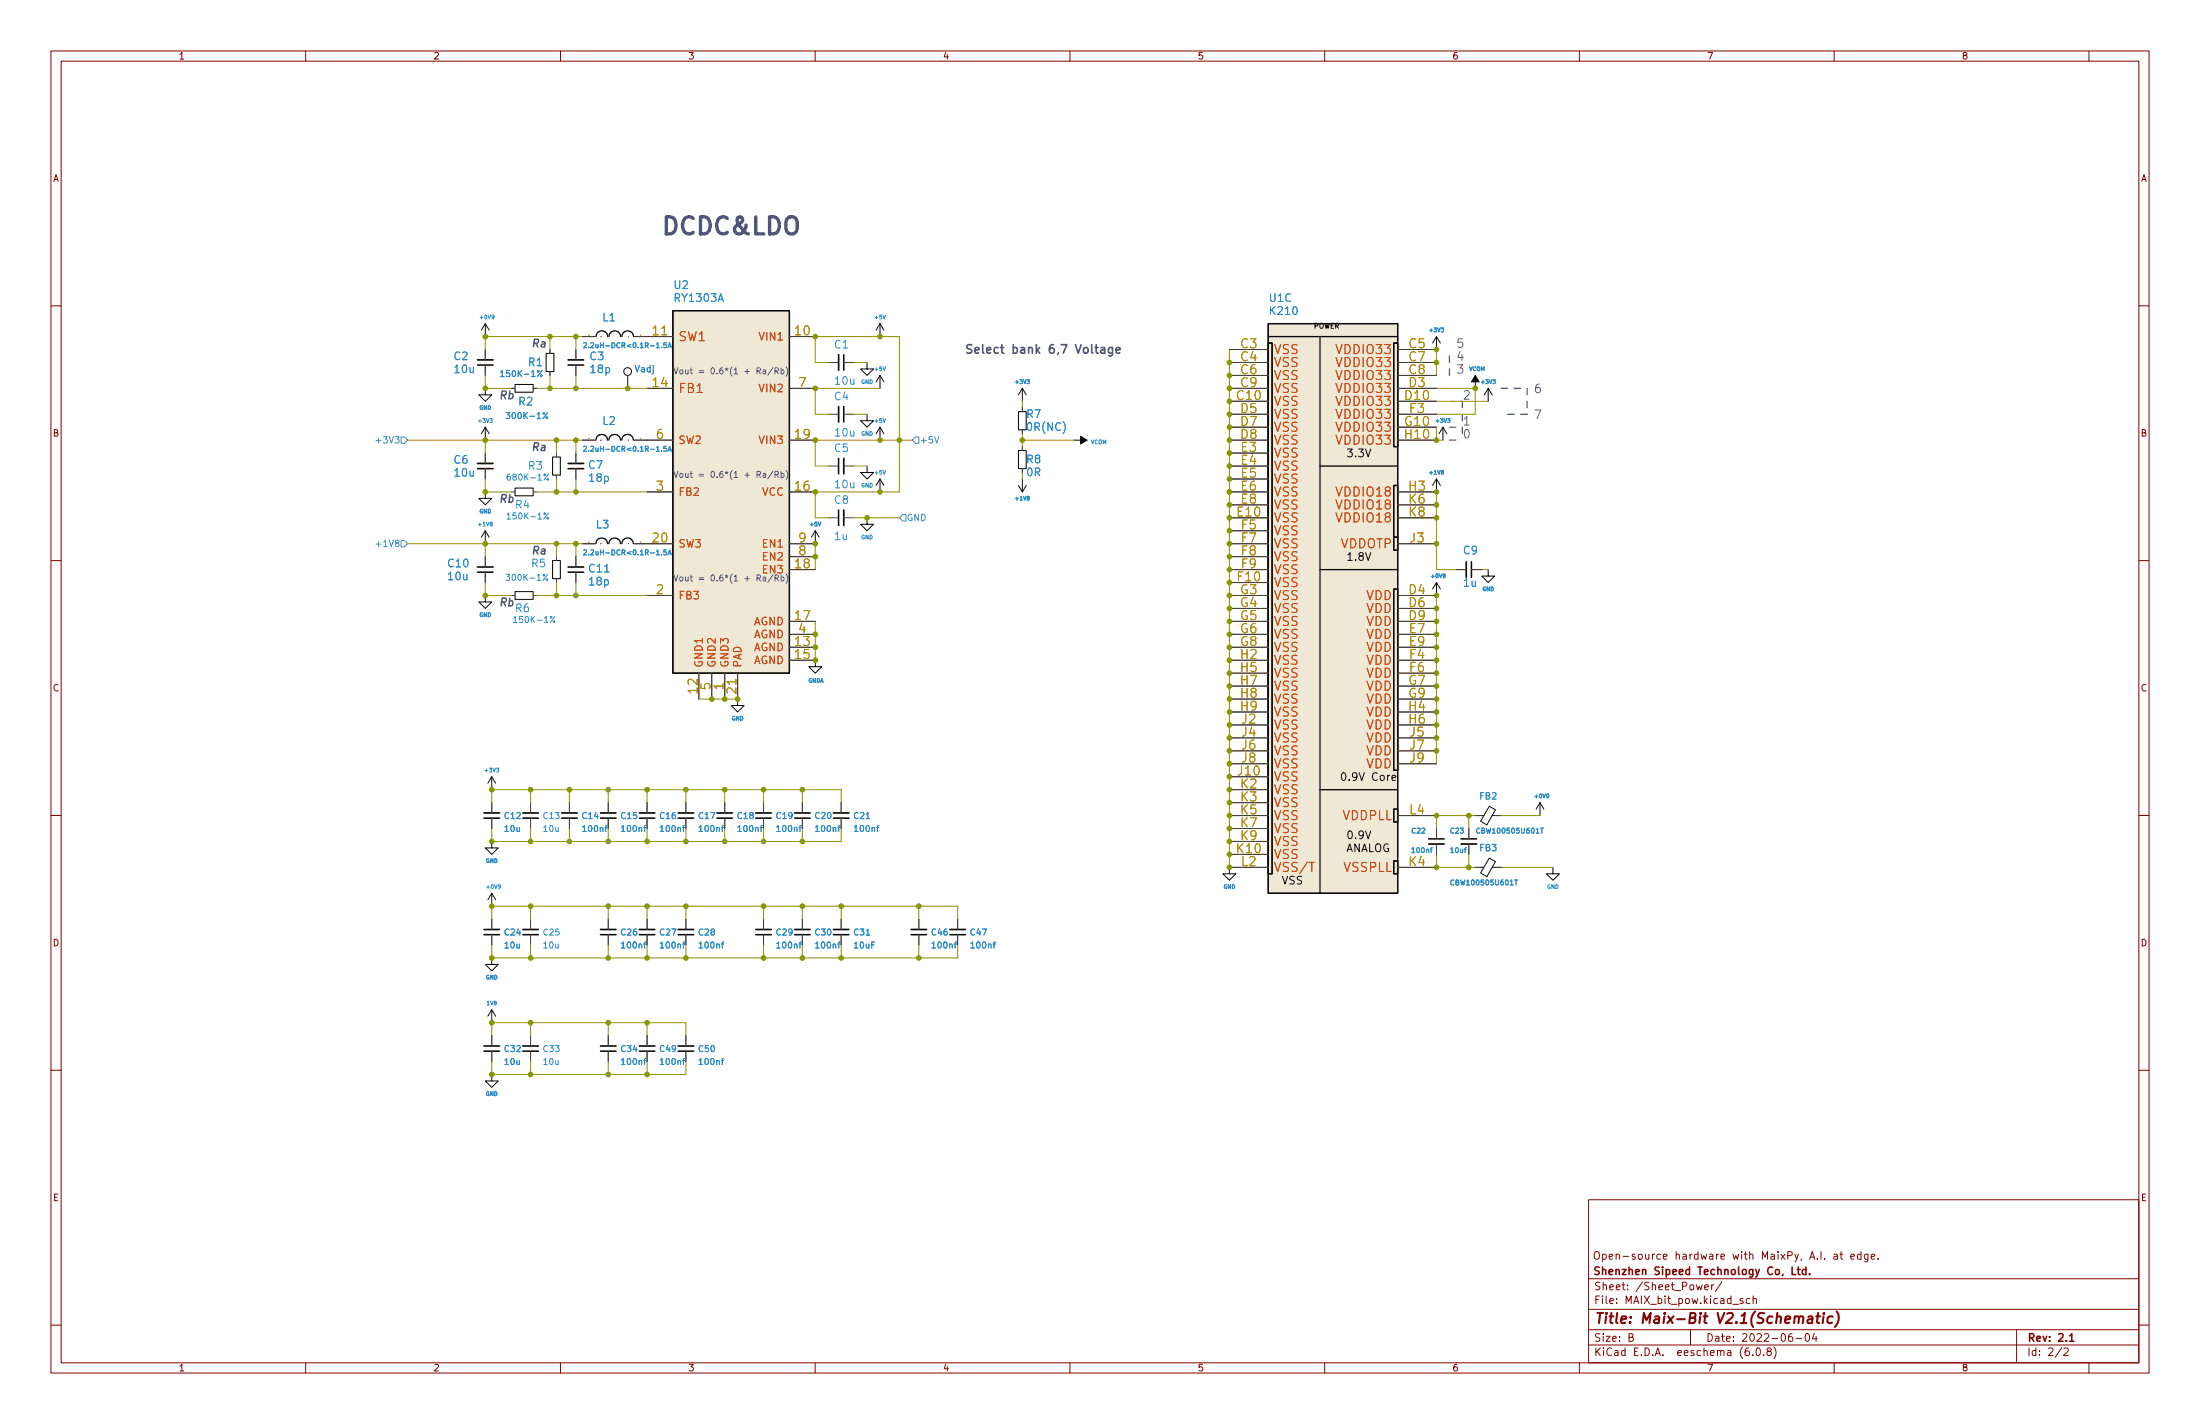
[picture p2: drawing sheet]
<svg xmlns="http://www.w3.org/2000/svg" width="432mm" height="279mm" viewBox="0 0 432 279" stroke-linecap="round" stroke-linejoin="round" font-family="sans-serif">
<g fill="none" stroke="#840000" stroke-width=".2">
<path d="M10 10h411.8v259.4h-411.8zM12 12h407.8v255.4h-407.8zM60 10v2M110 10v2M160 10v2M210 10v2M260 10v2M310 10v2M360 10v2M410 10v2M10 60h2M419.8 60h2"/>
<path d="M10 110h2M419.8 110h2M10 160h2M419.8 160h2M10 210h2M419.8 210h2M311.8 235.4h108v32h-108zM10 260h2M311.8 256.9h108M311.8 250.9h108M332.9 252.1l.3 1 .3-.7 .3 .7 .3-1M334.6 252.6l.7-.2-.1-.3h-.4l-.2 .2 .1 .7h.5"/>
<path d="M335.9 252.1v1M336.4 252.1h-.3l-.2 .3M337.9 251.5l-1.2 1.9M342.1 254.8h-.4l-.2 .2 .1 .2 .5 .1v.4h-.6M343.4 254.8h-.4l-.3 .3 .2 .6h.5M344.1 254.9l.2-.1h.4v1M344.1 254.3v1.5M360 246.1h.6v1M360.6 246.4l-.5 .1-.2 .2 .2 .4 .5-.1M361.1 246.1h.6M361.3 245.6v1.3l.4 .2M363.3 246.6l.7-.2-.1-.3h-.4l-.2 .2v.7h.6"/>
<path d="M365.3 246.1h-.5l-.2 .3 .1 .6h.6M365.3 245.6v1.5M366.6 246.1v1.2l-.3 .3-.3-.1M366.6 246.1h-.4l-.3 .3 .2 .6h.5M367.3 246.6l.7-.2-.1-.3h-.4l-.2 .2v.7h.6M368.6 246.9v.2M419.8 260h2M60 267.4v2M110 267.4v2M160 267.4v2M210 267.4v2M260 267.4v2"/>
<path d="M310 267.4v2M311.8 263.9h108M311.8 260.9h108M319.7 262.4l.7-.1 .1-.2-.1-.4h-.7v1.5h.6l.3-.3a.39 .39 0 0 0-.4-.5M331.8 260.9v3M343.2 264.5a.59 .59 0 0 0-.7 .6v.6l.2 .2 .4 .1 .2-.2 .1-.5-.2-.2-.4-.1-.3 .3M344 265.8v.2M344.9 264.5h.1a.8 .8 0 0 1 .5 .7 .8 .8 0 0 1-.5 .8 1 1 0 0 1-.1-1.5zM346.2 265.8v.2M347.1 265.1l-.3-.3 .1-.2 .2-.1h.4l.2 .3-.1 .2-.7 .2-.1 .2 .1 .4 .2 .2h.3l.3-.3-.1-.4-.2-.2M348.2 264.3a1.73 1.73 0 0 1 0 2.2M351.7 261.7h-.4a1.01 1.01 0 0 0 0 1.5l.5-.2 .1-.5-.3-.3h-.3l-.3 .3"/>
<path d="M352.5 262.6h1.2M354.5 261.7h.2a.8 .8 0 0 1 .5 .7 .8 .8 0 0 1-.5 .8 1 1 0 0 1-.2-1.5zM356.1 261.6l-.4 1.1h1M356.4 262.2v1M360 267.4v2M395.8 260.9v6.5M404.7 264.4l-1.3 1.9M405.1 264.6l.6-.1 .2 .1v.3l-.9 1.1h.9M410 267.4v2"/>
</g>
<path d="M351.7 248.6v1.5h.8M352.7 249.1h.6M353 248.6v1.3l.3 .2M354.5 249.1h-.5l-.3 .3 .2 .6h.6M354.5 248.6v1.5M355.2 249.9v.2M406.2 262.1l.4-.4v1.5M406.2 263.2h.9" fill="none" stroke="#840000" stroke-width=".3"/>
<path d="M354.9 258.4h.8l-.1 1.2M355.7 258.7l-.6 .1a.4 .4 0 0 0-.4 .4 .4 .4 0 0 0 .3 .4l.7-.1M356.5 258.3h.7M356.8 257.6l-.2 1.7 .1 .2 .4 .1M357.9 258.3l-.2 1.3M358 257.6v.2M359.7 258.4a.66 .66 0 0 0-1 .3l-.1 .5 .2 .3h.8M360.5 257.3a2.31 2.31 0 0 1-.4 3.1" fill="none" stroke="#840000" stroke-width=".4"/>
<g fill="none" stroke="#0a0a0a" stroke-width=".2">
<path d="M95.2 76.2v1.3h1.3l-1.3 1.2-1.2-1.2h1.2M95.2 63.5v2.5M95.2 63.5l-.7 1.3M95.2 63.5l.8 1.3M101.1 75.4h3.5v1.6h-3.5zM107.2 69.3h1.5v3.6h-1.5zM170.2 71.1v1.3h1.2l-1.2 1.3-1.3-1.3h1.3M172.7 63.5v2.5M172.7 73.7v2.5M172.7 73.7l-.7 1.2M172.7 73.7l.8 1.2M172.7 63.5l-.7 1.3"/>
<path d="M172.7 63.5l.8 1.3M200.7 76.2v2.5M200.7 76.2l-.8 1.3M200.7 76.2l.7 1.3M281.9 66l-.7 1.3M281.9 66v2.6M281.9 66l.8 1.3M289.6 73.7v2.5M292.1 76.2l-.8 1.3M292.1 76.2v2.5M292.1 76.2l.8 1.3M95.2 96.5v1.3h1.3l-1.3 1.3-1.2-1.3h1.2"/>
<path d="M95.2 83.8v2.6M95.2 83.8l-.7 1.3M95.2 83.8l.8 1.3M101.1 95.8h3.5v1.5h-3.5zM108.5 89.7h1.5v3.5h-1.5zM170.2 91.4v1.3h1.2l-1.2 1.3-1.3-1.3h1.3M170.2 81.3v1.3h1.2l-1.2 1.2-1.3-1.2h1.3M172.7 94l-.7 1.3M172.7 83.8v2.6M172.7 94v2.5M172.7 94l.8 1.3M172.7 83.8l-.7 1.3"/>
<path d="M172.7 83.8l.8 1.3M199.9 88.4h1.5v3.5h-1.5zM199.9 80.8h1.5v3.5h-1.5zM199.9 95.3l.8 1.2M200.7 94v2.5M201.4 95.3l-.7 1.2M210.8 86.4h2.6M281.9 94v2.5M281.9 94l-.7 1.3M281.9 94l.8 1.3M283.2 83.8l-.8 1.3M283.2 83.8v2.6"/>
<path d="M283.2 83.8l.8 1.3M95.2 116.8v1.3h1.3l-1.3 1.3-1.2-1.3h1.2M95.2 104.1l-.7 1.3M95.2 104.1v2.6M95.2 104.1l.8 1.3M101.1 116.1h3.5v1.5h-3.5zM108.5 110h1.5v3.5h-1.5zM160 104.1l-.7 1.3M160 104.1v2.6M160 104.1l.8 1.3M170.2 101.6v1.3h1.2l-1.2 1.2-1.3-1.2h1.3M281.9 114.3v2.5"/>
<path d="M281.9 114.3l-.7 1.3M281.9 114.3l.8 1.3M292.1 111.8v1.2h1.3l-1.3 1.3-1.3-1.3h1.3M144.8 137.2v1.2h1.2l-1.2 1.3-1.3-1.3h1.3M160 129.5v1.3h1.3l-1.3 1.3-1.3-1.3h1.3M96.5 152.4v2.5M96.5 152.4l-.7 1.3M96.5 152.4l.8 1.3M273.2 152.6l.7-.1v-.3l-.5-.1-.2 .2 .1 .8h.6M292.3 158.2l1.2 .7-1.7 2.9-1.2-.7zM302.3 157.5l-.8 1.3M302.3 157.5v2.5"/>
<path d="M302.3 157.5l.7 1.3M96.5 165.1v1.3h1.3l-1.3 1.2-1.3-1.2h1.3M96.5 175.3v2.5M96.5 175.3l-.7 1.2M96.5 175.3l.8 1.2M241.3 170.2v1.3h1.3l-1.3 1.2-1.3-1.2h1.3M290.8 160h.4M290.8 170.2h.4M292.3 168.4l1.2 .7-1.7 2.9-1.2-.7zM292.9 160h.5M292.9 170.2h.5M304.8 170.2v1.3h1.3l-1.3 1.2-1.3-1.2h1.3"/>
<path d="M96.5 188v1.2h1.3l-1.3 1.3-1.3-1.3h1.3M96.5 198.1l-.7 1.3M96.5 198.1v2.6M96.5 198.1l.8 1.3M96.5 210.8v1.3h1.3l-1.3 1.3-1.3-1.3h1.3"/>
<circle cx="123.2" cy="72.9" r=".76"/>
</g>
<g fill="none" stroke="#0a0a0a" stroke-width=".25">
<path d="M117 66a1.13 1.13 0 0 1 1.1-1.1 1.13 1.13 0 0 1 1.2 1.1M121.2 65.1a1.13 1.13 0 0 0-1.7 .9M121.2 65.1l.4 .4 .2 .5M122.1 66a1.14 1.14 0 0 1 1.1-1.1 1.14 1.14 0 0 1 1.1 1.1M132.1 61h22.8v71.1h-22.8zM248.9 63.5h25.4v111.8h-25.4zM248.9 67.3h.8v104.2h-.8zM248.9 66h25.4M259.1 66v109.3M273.6 67.3h.7v20.3h-.7zM117.5 85.4l-.4 .4-.1 .6M117.6 85.4l.5-.2 .6 .2"/>
<path d="M118.7 85.4l.4 .4 .1 .6M121.2 85.4a1.14 1.14 0 0 0-1.7 1M121.2 85.4l.4 .4 .2 .6M122 86.4a1.13 1.13 0 0 1 1.2-1.2 1.13 1.13 0 0 1 1.1 1.2M259.1 91.4h15.2M273.6 95.3h.7v10.1h-.7zM117.5 105.7l-.4 .4-.1 .6M117.6 105.7l.5-.1 .6 .1M118.7 105.7l.4 .4 .1 .6M121.2 105.7a1.14 1.14 0 0 0-1.7 1M121.2 105.7l.4 .4 .2 .6M122 106.7a1.13 1.13 0 0 1 1.2-1.1 1.13 1.13 0 0 1 1.1 1.1"/>
<path d="M259.1 111.8h15.2M273.6 115.6h.7v35.5h-.7zM273.6 105.4h.7v2.6h-.7zM259.1 154.9h15.2M273.6 158.8h.7v2.5h-.7zM273.6 168.9h.7v2.6h-.7z"/>
</g>
<g fill="none" stroke="#493f36" stroke-width=".2">
<path d="M95.2 68.6v2M95.2 71.6v2.1M104.6 76.2h.8M107.9 68.6v.7M107.9 72.9v.8M113 68.6v2M113 71.6v2.1M114.3 66h2.5M123.2 73.7v2.5M124.5 66h7.6M127 76.2h5.1M154.9 66h5.1"/>
<path d="M154.9 76.2h5.1M162.6 71.1h2M165.6 71.1h2M241.3 76.2h7.6M241.3 78.7h7.6M241.3 68.6h7.6M241.3 71.1h7.6M241.3 73.7h7.6M274.3 76.2h7.6M274.3 78.7h7.6M274.3 68.6h7.6M274.3 71.1h7.6"/>
<path d="M274.3 73.7h7.6M95.2 88.9v2M95.2 91.9v2.1M104.6 96.5h.8M109.2 88.9v.8M109.2 93.2v.8M113 88.9v2M113 91.9v2.1M114.3 86.4h2.5M124.5 86.4h7.6M127 96.5h5.1M154.9 96.5h5.1"/>
<path d="M154.9 86.4h5.1M162.6 81.3h2M162.6 91.4h2M165.6 81.3h2M165.6 91.4h2M200.7 80v.8M200.7 84.3v.8M200.7 87.6v.8M200.7 91.9v.8M241.3 96.5h7.6M241.3 86.4h7.6M241.3 81.3h7.6"/>
<path d="M241.3 83.8h7.6M241.3 88.9h7.6M241.3 91.4h7.6M241.3 94h7.6M241.3 99.1h7.6M274.3 96.5h7.6M274.3 86.4h7.6M274.3 81.3h7.6M274.3 83.8h7.6M274.3 99.1h7.6M95.2 109.2v2.1M95.2 112.3v2"/>
<path d="M104.6 116.8h.8M109.2 109.2v.8M109.2 113.5v.8M113 109.2v2.1M113 112.3v2M114.3 106.7h2.5M124.5 106.7h7.6M127 116.8h5.1M154.9 111.8h5.1M154.9 106.7h5.1M154.9 109.2h5.1M162.6 101.6h2"/>
<path d="M165.6 101.6h2M241.3 111.8h7.6M241.3 116.8h7.6M241.3 106.7h7.6M241.3 109.2h7.6M241.3 119.4h7.6M241.3 101.6h7.6M241.3 114.3h7.6M241.3 104.1h7.6M274.3 116.8h7.6M274.3 106.7h7.6M274.3 119.4h7.6"/>
<path d="M274.3 101.6h7.6M285.7 111.8h2.1M288.8 111.8h2M137.2 132.1v5.1M139.7 132.1v5.1M142.2 132.1v5.1M144.8 132.1v5.1M154.9 127h5.1M154.9 129.5h5.1M154.9 121.9h5.1M154.9 124.5h5.1M241.3 127h7.6"/>
<path d="M241.3 129.5h7.6M241.3 121.9h7.6M241.3 124.5h7.6M241.3 132.1h7.6M241.3 134.6h7.6M241.3 137.2h7.6M241.3 139.7h7.6M274.3 127h7.6M274.3 129.5h7.6M274.3 121.9h7.6M274.3 124.5h7.6M274.3 132.1h7.6"/>
<path d="M274.3 134.6h7.6M274.3 137.2h7.6M274.3 139.7h7.6M96.5 157.5v2M104.1 157.5v2M111.8 157.5v2M119.4 157.5v2M127 157.5v2M134.6 157.5v2M142.2 157.5v2M149.9 157.5v2M157.5 157.5v2"/>
<path d="M165.1 157.5v2M241.3 142.2h7.6M241.3 152.4h7.6M241.3 144.8h7.6M241.3 147.3h7.6M241.3 149.9h7.6M241.3 154.9h7.6M241.3 157.5h7.6M274.3 142.2h7.6M274.3 144.8h7.6M274.3 147.3h7.6M274.3 149.9h7.6"/>
<path d="M96.5 160.5v2.1M104.1 160.5v2.1M111.8 160.5v2.1M119.4 160.5v2.1M127 160.5v2.1M134.6 160.5v2.1M142.2 160.5v2.1M149.9 160.5v2.1M157.5 160.5v2.1M165.1 160.5v2.1M241.3 167.6h7.6M241.3 170.2h7.6"/>
<path d="M241.3 160h7.6M241.3 162.6h7.6M241.3 165.1h7.6M274.3 170.2h7.6M274.3 160h7.6M281.9 162.6v2M281.9 165.6v2M288.3 162.6v2M288.3 165.6v2M289.6 170.2h1.2M289.6 160h1.2M293.4 170.2h1.2"/>
<path d="M293.4 160h1.2M96.5 180.3v2.1M96.5 183.4v2M104.1 180.3v2.1M104.1 183.4v2M119.4 180.3v2.1M119.4 183.4v2M127 180.3v2.1M127 183.4v2M134.6 180.3v2.1M134.6 183.4v2M149.9 180.3v2.1"/>
<path d="M149.9 183.4v2M157.5 180.3v2.1M157.5 183.4v2M165.1 180.3v2.1M165.1 183.4v2M180.3 180.3v2.1M180.3 183.4v2M188 180.3v2.1M188 183.4v2M96.5 203.2v2M96.5 206.2v2.1M104.1 203.2v2"/>
<path d="M104.1 206.2v2.1M119.4 203.2v2M119.4 206.2v2.1M127 203.2v2M127 206.2v2.1M134.6 203.2v2M134.6 206.2v2.1"/>
</g>
<path d="M117.9 66h.1M123.3 66.1h.1M123.4 66.1h.1M117.9 86.4h.1M123.3 86.3h.1M117.9 106.7h.1M123.3 106.7h.1M257 169.2h1" fill="none" stroke="#cb4b16" stroke-width=".2"/>
<path d="M115.6 65.8h.1M125.7 65.8h.1M115.6 86.1h.1M125.7 86.1h.1M115.6 106.4h.1M125.7 106.4h.1" fill="none" stroke="#b58900" stroke-width=".2"/>
<g fill="none" stroke="#268bd2" stroke-width=".2">
<path d="M98.2 73l.4-.3v1.2M98.2 73.9h.7M106.4 72.7l-.9 1.2M114.6 67.3l.3-.1 .2 .3-.6 .7h.6M115.5 68.1v.1M130.8 67.2h-.5v.5h.4l.1 .4h-.5M131.1 68.2l.3-1 .4 1M131.2 67.9h.5M99.3 80.9h.7l-.4 .5 .4 .1v.5l-.2 .1-.5-.1M100.1 93l-.4 .1-.1 .2-.1 .7 .2 .2 .4-.1v-.6h-.4l-.2 .2M107.5 80.9l-.9 1.2M107.6 93l-.9 1.2"/>
<path d="M114.6 87.7l.3-.1 .2 .2-.6 .8h.6M115.5 88.5v.1M130.8 87.6h-.5v.4h.4l.1 .5h-.5M131.1 88.6l.3-1 .4 1M131.2 88.3h.5M99.3 112.7h.7l-.4 .4 .4 .2v.5l-.2 .1-.5-.1M99.5 101l.4-.4v1.2M99.5 101.8h.7M107.5 112.7l-.9 1.2M107.6 100.6l-.9 1.2M114.6 108l.3-.1 .2 .3-.6 .7h.6M115.5 108.8v.1"/>
<path d="M130.8 107.9h-.5v.5l.4-.1 .1 .5h-.5M131.1 108.9l.3-1 .4 1M131.2 108.6h.5M100.8 121.3l.3-.3v1.2M100.8 122.2h.7M108.9 121l-.9 1.2M285.3 172.7a.44 .44 0 0 0-.6 .4 .44 .44 0 0 0 .6 .4M290.4 162.6a.44 .44 0 0 0-.6 .4 .44 .44 0 0 0 .6 .4M297.3 172.6h.5M302.4 162.5h.5"/>
<circle cx="106.2" cy="73.7" r=".16"/>
<circle cx="107.3" cy="82" r=".16"/>
<circle cx="107.5" cy="94" r=".16"/>
<circle cx="107.3" cy="113.7" r=".16"/>
<circle cx="107.5" cy="101.7" r=".16"/>
<circle cx="108.7" cy="122" r=".16"/>
</g>
<g fill="none" stroke="#0a0a0a" stroke-width=".33">
<path d="M93.7 70.6h3.1M111.5 70.6h3.1M164.6 69.6v3M164.6 79.8v3M93.7 90.9h3.1M111.5 90.9h3.1M165.6 89.9v3.1M93.7 111.3h3.1M111.5 111.3h3.1M165.6 100.1v3M287.8 110.2v3.1M95 159.5h3"/>
<path d="M102.6 159.5h3.1M110.2 159.5h3.1M117.9 159.5h3M125.5 159.5h3M133.1 159.5h3M140.7 159.5h3.1M148.3 159.5h3.1M156 159.5h3M163.6 159.5h3M280.4 165.6h3.1M286.8 165.6h3M95 182.4h3"/>
<path d="M102.6 182.4h3.1M117.9 182.4h3M125.5 182.4h3M133.1 182.4h3M148.3 182.4h3.1M156 182.4h3M163.6 182.4h3M178.8 182.4h3.1M186.4 182.4h3.1M95 205.2h3M102.6 205.2h3.1M117.9 205.2h3"/>
<path d="M125.5 205.2h3M133.1 205.2h3"/>
</g>
<g fill="none" stroke="#0a0a0a" stroke-width=".3">
<path d="M93.7 71.6h3.1M111.5 71.6h3.1M165.6 69.6v3M165.6 79.8v3M93.7 91.9h3.1M111.5 91.9h3.1M164.6 89.9v3.1M93.7 112.3h3.1M111.5 112.3h3.1M164.6 100.1v3M288.8 110.2v3.1M95 160.5h3"/>
<path d="M102.6 160.5h3.1M110.2 160.5h3.1M117.9 160.5h3M125.5 160.5h3M133.1 160.5h3M140.7 160.5h3.1M148.3 160.5h3.1M156 160.5h3M163.6 160.5h3M280.4 164.6h3.1M286.8 164.6h3M95 183.4h3"/>
<path d="M102.6 183.4h3.1M117.9 183.4h3M125.5 183.4h3M133.1 183.4h3M148.3 183.4h3.1M156 183.4h3M163.6 183.4h3M178.8 183.4h3.1M186.4 183.4h3.1M95 206.2h3M102.6 206.2h3.1M117.9 206.2h3"/>
<path d="M125.5 206.2h3M133.1 206.2h3"/>
</g>
<g fill="#0a0a0a" stroke="#0a0a0a" stroke-width=".2">
<path d="M212.1 85.6l1.3 .8-1.3 .7z"/>
<path d="M289.6 73.7l.7 1.2h-1.5z"/>
</g>
<g fill="#eee8d5" stroke="#eee8d5" stroke-width=".2">
<path d="M132.1 61h22.8v71.1h-22.8z"/>
<path d="M248.9 63.5h25.4v111.8h-25.4z"/>
<path d="M248.9 67.3h.8v104.2h-.8z"/>
<path d="M273.6 168.9h.7v2.6h-.7z"/>
<path d="M273.6 158.8h.7v2.5h-.7z"/>
<path d="M273.6 115.6h.7v35.5h-.7z"/>
<path d="M273.6 105.4h.7v2.6h-.7z"/>
<path d="M273.6 95.3h.7v10.1h-.7z"/>
<path d="M273.6 67.3h.7v20.3h-.7z"/>
</g>
<path d="M73.8 86.5h1M78.7 85.7h.7l.6 .7-.6 .6h-.7zM179.7 85.7h.6v1.3h-.6l-.6-.6zM183.4 85.7l.4 1.2 .5-1.2M73.8 106.8h1M78.7 106h.7l.6 .7-.6 .6h-.7zM177.2 101h.6v1.2h-.6l-.7-.6z" fill="none" stroke="#2aa198" stroke-width=".2"/>
<g fill="none" stroke="#515593" stroke-width=".2">
<path d="M149.8 72.6h.4l.1 .8M150.3 72.8l-.6 .3 .2 .3 .4-.1M151.7 72.1l-1 1.5M152.1 72.8l.6-.1v-.4l-.6-.1v1.2M152.4 72.8l.4 .6M153.3 72.6h.3l.3 .2-.1 .5h-.5M153.3 72.2v1.2M154.3 72a1.37 1.37 0 0 1 0 1.8M149.8 92.9h.4l.1 .8M150.3 93.2l-.6 .2 .2 .3 .4-.1M151.7 92.4l-1 1.6M152.1 93.1h.6v-.5l-.6-.1v1.2"/>
<path d="M152.4 93.1l.4 .6M153.3 92.9h.3l.3 .2-.1 .5h-.5M153.3 92.5v1.2M154.3 92.3a1.37 1.37 0 0 1 0 1.8M149.8 113.3h.4l.1 .7M150.3 113.5l-.6 .2 .2 .3 .4-.1M151.7 112.7l-1 1.6M152.1 113.4h.6v-.5l-.6-.1v1.2M152.4 113.4l.4 .6M153.3 113.3l.3-.1 .3 .2-.1 .5h-.5M153.3 112.8v1.2M154.3 112.6a1.37 1.37 0 0 1 0 1.9"/>
</g>
<path d="M216.1 68.3h.6l.1 1M216.8 68.6l-.5 .1a.33 .33 0 0 0-.3 .3 .33 .33 0 0 0 .3 .3l.5-.1M218.3 68.2v1.3l-.3 .4-.4-.1M218.3 68.3l-.4-.1-.4 .3v.5l.2 .2h.6M219.1 68.7l.8-.1-.1-.3-.5-.1-.2 .2v.8h.7" fill="none" stroke="#515593" stroke-width=".34"/>
<path d="M287 78.7h-2.5" fill="none" stroke="#515593" stroke-width=".2" stroke-dasharray=".8 .8"/>
<path d="M284.5 73.7v-5.1M287 78.7v7.7M294.6 76.2h5.1M299.7 76.2v5.1M284.5 83.8h2.5M284.5 86.4h2.5M299.7 81.3h-5.1" fill="none" stroke="#515593" stroke-width=".25" stroke-dasharray="1.3 1.3"/>
<g fill="none" stroke="#990" stroke-width=".2">
<path d="M95.2 73.7v2.5h5.1M105.4 76.2h21.6M107.9 66v2.6M107.9 73.7v2.5M113 66v2.6M113 73.7v2.5M114.3 66h-19.1v2.6M162.6 71.1h-2.6v-5.1h16.5v30.5h-16.5v5.1h2.6M167.6 71.1h2.6M172.7 76.2h-12.7v5.1h2.6M200.7 78.7v1.3M241.3 68.6v101.6"/>
<path d="M281.9 68.6v5.1M281.9 76.2h7.7v5.1h-7.7M281.9 78.7h10.2M80 86.4h34.3M95.2 86.4v2.5M95.2 94v2.5h5.1M105.4 96.5h21.6M109.2 86.4v2.5M109.2 94v2.5M113 86.4v2.5M113 94v2.5M167.6 91.4h2.6"/>
<path d="M167.6 81.3h2.6M179.1 86.4h-19.1v5h2.6M200.7 85.1v2.5M200.7 92.7v1.3M200.7 86.4h10.1M281.9 83.8v2.6h1.3M281.9 96.5v15.3h3.8M80 106.7h34.3M95.2 106.7v2.5M95.2 114.3v2.5h5.1M105.4 116.8h21.6M109.2 106.7v2.5"/>
<path d="M109.2 114.3v2.5M113 106.7v2.5M113 114.3v2.5M160 106.7v5.1M167.6 101.6h8.9M281.9 116.8v33.1M290.8 111.8h1.3M137.2 137.2h7.6M160 121.9v7.6M96.5 157.5v-2.6h68.6v2.6M104.1 154.9v2.6M111.8 154.9v2.6"/>
<path d="M119.4 154.9v2.6M127 154.9v2.6M134.6 154.9v2.6M142.2 154.9v2.6M149.9 154.9v2.6M157.5 154.9v2.6M96.5 162.6v2.5h68.6v-2.5M104.1 162.6v2.5M104.1 177.8v2.5M111.8 162.6v2.5M119.4 162.6v2.5M119.4 177.8v2.5"/>
<path d="M127 162.6v2.5M127 177.8v2.5M134.6 162.6v2.5M134.6 177.8v2.5M142.2 162.6v2.5M149.9 162.6v2.5M149.9 177.8v2.5M157.5 162.6v2.5M157.5 177.8v2.5M165.1 177.8v2.5M180.3 177.8v2.5M281.9 167.6v2.6h7.7"/>
<path d="M288.3 160v2.6M288.3 167.6v2.6M289.6 160h-7.7v2.6M294.6 170.2h10.2M294.6 160h7.7M96.5 180.3v-2.5h91.5v2.5M96.5 185.4v2.6h91.5v-2.6M104.1 185.4v2.6M119.4 185.4v2.6M127 185.4v2.6M134.6 185.4v2.6M149.9 185.4v2.6"/>
<path d="M157.5 185.4v2.6M165.1 185.4v2.6M180.3 185.4v2.6M96.5 203.2v-2.5h38.1v2.5M96.5 208.3v2.5h38.1v-2.5M104.1 200.7v2.5M104.1 208.3v2.5M119.4 200.7v2.5M119.4 208.3v2.5M127 200.7v2.5M127 208.3v2.5"/>
</g>
<g fill="#859900" stroke="#859900" stroke-width=".2">
<circle cx="281.9" cy="160" r=".46"/>
<circle cx="281.9" cy="170.2" r=".46"/>
<circle cx="288.3" cy="170.2" r=".46"/>
<circle cx="241.3" cy="160" r=".46"/>
<circle cx="241.3" cy="157.5" r=".46"/>
<circle cx="241.3" cy="154.9" r=".46"/>
<circle cx="241.3" cy="162.6" r=".46"/>
<circle cx="241.3" cy="152.4" r=".46"/>
<circle cx="241.3" cy="149.9" r=".46"/>
<circle cx="241.3" cy="170.2" r=".46"/>
<circle cx="241.3" cy="167.6" r=".46"/>
<circle cx="241.3" cy="165.1" r=".46"/>
<circle cx="288.3" cy="160" r=".46"/>
<circle cx="281.9" cy="68.6" r=".46"/>
<circle cx="241.3" cy="81.3" r=".46"/>
<circle cx="241.3" cy="78.7" r=".46"/>
<circle cx="241.3" cy="76.2" r=".46"/>
<circle cx="281.9" cy="71.1" r=".46"/>
<circle cx="289.6" cy="76.2" r=".46"/>
<circle cx="281.9" cy="86.4" r=".46"/>
<circle cx="281.9" cy="96.5" r=".46"/>
<circle cx="241.3" cy="101.6" r=".46"/>
<circle cx="241.3" cy="99.1" r=".46"/>
<circle cx="241.3" cy="121.9" r=".46"/>
<circle cx="241.3" cy="119.4" r=".46"/>
<circle cx="241.3" cy="116.8" r=".46"/>
<circle cx="241.3" cy="114.3" r=".46"/>
<circle cx="241.3" cy="111.8" r=".46"/>
<circle cx="281.9" cy="106.7" r=".46"/>
<circle cx="281.9" cy="101.6" r=".46"/>
<circle cx="281.9" cy="99.1" r=".46"/>
<circle cx="281.9" cy="116.8" r=".46"/>
<circle cx="241.3" cy="127" r=".46"/>
<circle cx="241.3" cy="124.5" r=".46"/>
<circle cx="241.3" cy="109.2" r=".46"/>
<circle cx="241.3" cy="106.7" r=".46"/>
<circle cx="241.3" cy="104.1" r=".46"/>
<circle cx="281.9" cy="127" r=".46"/>
<circle cx="281.9" cy="124.5" r=".46"/>
<circle cx="281.9" cy="121.9" r=".46"/>
<circle cx="281.9" cy="119.4" r=".46"/>
<circle cx="241.3" cy="134.6" r=".46"/>
<circle cx="241.3" cy="132.1" r=".46"/>
<circle cx="241.3" cy="129.5" r=".46"/>
<circle cx="241.3" cy="147.3" r=".46"/>
<circle cx="241.3" cy="144.8" r=".46"/>
<circle cx="241.3" cy="142.2" r=".46"/>
<circle cx="281.9" cy="137.2" r=".46"/>
<circle cx="281.9" cy="134.6" r=".46"/>
<circle cx="281.9" cy="132.1" r=".46"/>
<circle cx="281.9" cy="129.5" r=".46"/>
<circle cx="241.3" cy="139.7" r=".46"/>
<circle cx="241.3" cy="137.2" r=".46"/>
<circle cx="281.9" cy="147.3" r=".46"/>
<circle cx="281.9" cy="144.8" r=".46"/>
<circle cx="281.9" cy="142.2" r=".46"/>
<circle cx="281.9" cy="139.7" r=".46"/>
<circle cx="241.3" cy="73.7" r=".46"/>
<circle cx="241.3" cy="71.1" r=".46"/>
<circle cx="241.3" cy="88.9" r=".46"/>
<circle cx="241.3" cy="86.4" r=".46"/>
<circle cx="241.3" cy="83.8" r=".46"/>
<circle cx="241.3" cy="96.5" r=".46"/>
<circle cx="241.3" cy="94" r=".46"/>
<circle cx="241.3" cy="91.4" r=".46"/>
<circle cx="200.7" cy="86.4" r=".46"/>
<circle cx="144.8" cy="137.2" r=".46"/>
<circle cx="139.7" cy="137.2" r=".46"/>
<circle cx="142.2" cy="137.2" r=".46"/>
<circle cx="160" cy="124.5" r=".46"/>
<circle cx="160" cy="127" r=".46"/>
<circle cx="160" cy="129.5" r=".46"/>
<circle cx="160" cy="109.2" r=".46"/>
<circle cx="160" cy="106.7" r=".46"/>
<circle cx="123.2" cy="76.2" r=".46"/>
<circle cx="160" cy="86.4" r=".46"/>
<circle cx="160" cy="76.2" r=".46"/>
<circle cx="160" cy="66" r=".46"/>
<circle cx="95.2" cy="106.7" r=".46"/>
<circle cx="95.2" cy="116.8" r=".46"/>
<circle cx="113" cy="106.7" r=".46"/>
<circle cx="109.2" cy="106.7" r=".46"/>
<circle cx="113" cy="116.8" r=".46"/>
<circle cx="109.2" cy="116.8" r=".46"/>
<circle cx="95.2" cy="96.5" r=".46"/>
<circle cx="109.2" cy="96.5" r=".46"/>
<circle cx="170.2" cy="101.6" r=".46"/>
<circle cx="160" cy="96.5" r=".46"/>
<circle cx="172.7" cy="96.5" r=".46"/>
<circle cx="176.5" cy="86.4" r=".46"/>
<circle cx="172.7" cy="86.4" r=".46"/>
<circle cx="172.7" cy="66" r=".46"/>
<circle cx="113" cy="86.4" r=".46"/>
<circle cx="113" cy="96.5" r=".46"/>
<circle cx="109.2" cy="86.4" r=".46"/>
<circle cx="95.2" cy="76.2" r=".46"/>
<circle cx="95.2" cy="66" r=".46"/>
<circle cx="113" cy="76.2" r=".46"/>
<circle cx="107.9" cy="76.2" r=".46"/>
<circle cx="107.9" cy="66" r=".46"/>
<circle cx="113" cy="66" r=".46"/>
<circle cx="95.2" cy="86.4" r=".46"/>
<circle cx="96.5" cy="154.9" r=".46"/>
<circle cx="104.1" cy="154.9" r=".46"/>
<circle cx="104.1" cy="165.1" r=".46"/>
<circle cx="96.5" cy="165.1" r=".46"/>
<circle cx="111.8" cy="154.9" r=".46"/>
<circle cx="119.4" cy="154.9" r=".46"/>
<circle cx="119.4" cy="165.1" r=".46"/>
<circle cx="127" cy="165.1" r=".46"/>
<circle cx="127" cy="154.9" r=".46"/>
<circle cx="142.2" cy="154.9" r=".46"/>
<circle cx="134.6" cy="177.8" r=".46"/>
<circle cx="119.4" cy="177.8" r=".46"/>
<circle cx="127" cy="177.8" r=".46"/>
<circle cx="111.8" cy="165.1" r=".46"/>
<circle cx="142.2" cy="165.1" r=".46"/>
<circle cx="149.9" cy="165.1" r=".46"/>
<circle cx="149.9" cy="154.9" r=".46"/>
<circle cx="165.1" cy="188" r=".46"/>
<circle cx="157.5" cy="188" r=".46"/>
<circle cx="157.5" cy="154.9" r=".46"/>
<circle cx="157.5" cy="177.8" r=".46"/>
<circle cx="149.9" cy="177.8" r=".46"/>
<circle cx="180.3" cy="177.8" r=".46"/>
<circle cx="180.3" cy="188" r=".46"/>
<circle cx="165.1" cy="177.8" r=".46"/>
<circle cx="149.9" cy="188" r=".46"/>
<circle cx="157.5" cy="165.1" r=".46"/>
<circle cx="104.1" cy="210.8" r=".46"/>
<circle cx="96.5" cy="210.8" r=".46"/>
<circle cx="127" cy="188" r=".46"/>
<circle cx="134.6" cy="188" r=".46"/>
<circle cx="96.5" cy="200.7" r=".46"/>
<circle cx="119.4" cy="210.8" r=".46"/>
<circle cx="104.1" cy="200.7" r=".46"/>
<circle cx="127" cy="210.8" r=".46"/>
<circle cx="134.6" cy="154.9" r=".46"/>
<circle cx="134.6" cy="165.1" r=".46"/>
<circle cx="104.1" cy="177.8" r=".46"/>
<circle cx="119.4" cy="188" r=".46"/>
<circle cx="104.1" cy="188" r=".46"/>
<circle cx="96.5" cy="177.8" r=".46"/>
<circle cx="96.5" cy="188" r=".46"/>
<circle cx="119.4" cy="200.7" r=".46"/>
<circle cx="127" cy="200.7" r=".46"/>
</g>
<text font-size="4.7" fill="#515593" x="129.5" y="46.1">DCDC&amp;LDO</text>
<text font-size="2.8" fill="#840000" x="312.8" y="259.7">Title: Maix-Bit V2.1(Schematic)</text>
<g font-size="2.5" fill="#b58900">
<text x="128.2" y="65.8">11</text>
<text x="156.1" y="65.8">10</text>
<text x="243.5" y="68.3">C3</text>
<text x="243.5" y="70.9">C4</text>
<text x="276.5" y="68.3">C5</text>
<text x="276.5" y="70.9">C7</text>
<text x="128.2" y="75.9">14</text>
<text x="156.8" y="75.9">7</text>
<text x="243.5" y="73.4">C6</text>
<text x="243.5" y="75.9">C9</text>
<text x="276.5" y="73.4">C8</text>
<text x="276.5" y="75.9">D3</text>
<text x="242.8" y="78.5">C10</text>
<text x="243.5" y="81">D5</text>
<text x="243.5" y="83.6">D7</text>
<text x="275.8" y="83.6">G10</text>
<text x="275.9" y="78.5">D10</text>
<text x="276.7" y="81">F3</text>
<text x="128.9" y="86.1">6</text>
<text x="156.1" y="86.1">19</text>
<text x="243.5" y="86.1">D8</text>
<text x="243.6" y="88.6">E3</text>
<text x="275.9" y="86.1">H10</text>
<text x="243.6" y="91.2">E4</text>
<text x="243.6" y="93.7">E5</text>
<text x="128.9" y="96.3">3</text>
<text x="156.1" y="96.3">16</text>
<text x="242.9" y="101.3">E10</text>
<text x="243.6" y="96.3">E6</text>
<text x="243.6" y="98.8">E8</text>
<text x="276.5" y="96.3">H3</text>
<text x="276.5" y="98.8">K6</text>
<text x="276.5" y="101.3">K8</text>
<text x="128.2" y="106.4">20</text>
<text x="156.8" y="106.4">9</text>
<text x="243.7" y="103.9">F5</text>
<text x="243.7" y="106.4">F7</text>
<text x="276.8" y="106.4">J3</text>
<text x="156.1" y="111.5">18</text>
<text x="156.8" y="109">8</text>
<text x="243.7" y="109">F8</text>
<text x="243.7" y="111.5">F9</text>
<text x="128.9" y="116.6">2</text>
<text x="243" y="114">F10</text>
<text x="243.5" y="116.6">G3</text>
<text x="243.5" y="119.1">G4</text>
<text x="276.5" y="116.6">D4</text>
<text x="276.5" y="119.1">D6</text>
<text x="156.1" y="121.7">17</text>
<text x="156.8" y="124.2">4</text>
<text x="243.5" y="121.7">G5</text>
<text x="243.5" y="124.2">G6</text>
<text x="276.5" y="121.7">D9</text>
<text x="276.6" y="124.2">E7</text>
<text x="156.1" y="126.7">13</text>
<text x="156.1" y="129.3">15</text>
<text x="243.5" y="126.7">G8</text>
<text x="243.5" y="129.3">H2</text>
<text x="243.5" y="131.8">H5</text>
<text x="276.6" y="126.7">E9</text>
<text x="276.7" y="129.3">F4</text>
<text x="276.7" y="131.8">F6</text>
<text x="136.9" y="136" transform="rotate(-90 136.9 136)">12</text>
<text x="139.4" y="135.3" transform="rotate(-90 139.4 135.3)">5</text>
<text x="142" y="135.3" transform="rotate(-90 142 135.3)">1</text>
<text x="144.5" y="136" transform="rotate(-90 144.5 136)">21</text>
<text x="243.5" y="134.4">H7</text>
<text x="243.5" y="136.9">H8</text>
<text x="276.5" y="134.4">G7</text>
<text x="276.5" y="136.9">G9</text>
<text x="243.5" y="139.4">H9</text>
<text x="243.7" y="142">J2</text>
<text x="276.5" y="139.4">H4</text>
<text x="276.5" y="142">H6</text>
<text x="243.7" y="144.5">J4</text>
<text x="243.7" y="147.1">J6</text>
<text x="243.7" y="149.6">J8</text>
<text x="276.8" y="144.5">J5</text>
<text x="276.8" y="147.1">J7</text>
<text x="276.8" y="149.6">J9</text>
<text x="243" y="152.1">J10</text>
<text x="243.5" y="154.7">K2</text>
<text x="243.5" y="157.2">K3</text>
<text x="243.5" y="159.8">K5</text>
<text x="276.7" y="159.8">L4</text>
<text x="242.8" y="167.4">K10</text>
<text x="243.5" y="162.3">K7</text>
<text x="243.5" y="164.8">K9</text>
<text x="243.7" y="169.9">L2</text>
<text x="276.5" y="169.9">K4</text>
</g>
<g font-size="2.5" fill="#cb4b16">
<text x="133.1" y="66.9">SW1</text>
<text x="249.9" y="69.5">VSS</text>
<text x="262.7" y="69.5">VDDIO33</text>
<text x="133.1" y="77.1">FB1</text>
<text x="249.9" y="72">VSS</text>
<text x="249.9" y="74.5">VSS</text>
<text x="249.9" y="77.1">VSS</text>
<text x="262.7" y="72">VDDIO33</text>
<text x="262.7" y="74.5">VDDIO33</text>
<text x="262.7" y="77.1">VDDIO33</text>
<text x="249.9" y="79.6">VSS</text>
<text x="249.9" y="82.2">VSS</text>
<text x="262.7" y="79.6">VDDIO33</text>
<text x="262.7" y="82.2">VDDIO33</text>
<text x="249.9" y="84.7">VSS</text>
<text x="249.9" y="87.2">VSS</text>
<text x="249.9" y="89.8">VSS</text>
<text x="262.7" y="84.7">VDDIO33</text>
<text x="262.7" y="87.2">VDDIO33</text>
<text x="249.9" y="92.3">VSS</text>
<text x="249.9" y="94.9">VSS</text>
<text x="249.9" y="97.4">VSS</text>
<text x="249.9" y="99.9">VSS</text>
<text x="262.7" y="97.4">VDDIO18</text>
<text x="262.7" y="99.9">VDDIO18</text>
<text x="249.9" y="102.5">VSS</text>
<text x="249.9" y="105">VSS</text>
<text x="249.9" y="107.6">VSS</text>
<text x="262.7" y="102.5">VDDIO18</text>
<text x="263" y="107.6">VDDOTP</text>
<text x="249.9" y="110.1">VSS</text>
<text x="249.9" y="112.6">VSS</text>
<text x="249.9" y="115.2">VSS</text>
<text x="249.9" y="117.7">VSS</text>
<text x="268.1" y="117.7">VDD</text>
<text x="249.9" y="120.3">VSS</text>
<text x="249.9" y="122.8">VSS</text>
<text x="249.9" y="125.3">VSS</text>
<text x="268.1" y="120.3">VDD</text>
<text x="268.1" y="122.8">VDD</text>
<text x="268.1" y="125.3">VDD</text>
<text x="249.9" y="127.9">VSS</text>
<text x="249.9" y="130.4">VSS</text>
<text x="268.1" y="127.9">VDD</text>
<text x="268.1" y="130.4">VDD</text>
<text x="249.9" y="133">VSS</text>
<text x="249.9" y="135.5">VSS</text>
<text x="268.1" y="133">VDD</text>
<text x="268.1" y="135.5">VDD</text>
<text x="249.9" y="138">VSS</text>
<text x="249.9" y="140.6">VSS</text>
<text x="249.9" y="143.1">VSS</text>
<text x="268.1" y="138">VDD</text>
<text x="268.1" y="140.6">VDD</text>
<text x="268.1" y="143.1">VDD</text>
<text x="249.9" y="145.7">VSS</text>
<text x="249.9" y="148.2">VSS</text>
<text x="268.1" y="145.7">VDD</text>
<text x="268.1" y="148.2">VDD</text>
<text x="249.9" y="153.3">VSS</text>
<text x="249.9" y="150.7">VSS</text>
<text x="249.9" y="155.8">VSS</text>
<text x="268.1" y="150.7">VDD</text>
<text x="249.9" y="158.4">VSS</text>
<text x="249.9" y="160.9">VSS</text>
<text x="263.4" y="160.9">VDDPLL</text>
<text x="249.9" y="163.4">VSS</text>
<text x="249.9" y="166">VSS</text>
<text x="249.9" y="168.5">VSS</text>
<text x="249.9" y="171.1">VSS/T</text>
<text x="263.7" y="171.1">VSSPLL</text>
</g>
<g font-size="2.3" fill="#515593">
<text x="189.2" y="69.4">Select bank 6,7 Voltage</text>
<text x="285.8" y="68.2">5</text>
<text x="285.8" y="70.8">4</text>
<text x="285.8" y="73.3">3</text>
<text x="301" y="77.1">6</text>
<text x="287" y="78.4">2</text>
<text x="287" y="83.5">1</text>
<text x="301" y="82.2">7</text>
<text x="287" y="86">0</text>
</g>
<g font-size="2.1" fill="#268bd2">
<text x="132.3" y="56.7">U2</text>
<text x="132.5" y="59.2">RY1303A</text>
<text x="249.2" y="59.2">U1C</text>
<text x="118.3" y="63">L1</text>
<text x="249.4" y="61.8">K210</text>
<text x="89.1" y="70.7">C2</text>
<text x="103.7" y="71.8">R1</text>
<text x="115.8" y="70.7">C3</text>
<text x="163.8" y="68.4">C1</text>
<text x="89.3" y="73.2">10u</text>
<text x="116" y="73.2">18p</text>
<text x="164" y="75.5">10u</text>
<text x="101.8" y="79.5">R2</text>
<text x="118.3" y="83.4">L2</text>
<text x="163.8" y="78.5">C4</text>
<text x="201.5" y="82">R7</text>
<text x="163.8" y="88.7">C5</text>
<text x="164" y="85.6">10u</text>
<text x="201.8" y="84.5">0R(NC)</text>
<text x="89.1" y="91">C6</text>
<text x="89.3" y="93.5">10u</text>
<text x="103.7" y="92.2">R3</text>
<text x="115.5" y="92">C7</text>
<text x="115.7" y="94.5">18p</text>
<text x="164" y="95.8">10u</text>
<text x="201.5" y="90.9">R8</text>
<text x="201.5" y="93.4">0R</text>
<text x="101.2" y="99.8">R4</text>
<text x="163.8" y="98.8">C8</text>
<text x="117" y="103.7">L3</text>
<text x="163.8" y="106">1u</text>
<text x="88" y="111.3">C10</text>
<text x="88" y="113.8">10u</text>
<text x="104.4" y="111.3">R5</text>
<text x="115.7" y="112.3">C11</text>
<text x="287.2" y="108.8">C9</text>
<text x="115.7" y="114.9">18p</text>
<text x="287.3" y="115.1">1u</text>
<text x="101.2" y="120.1">R6</text>
</g>
<g font-size="2.1" fill="#515593">
<text x="104.1" y="68.2">Ra</text>
<text x="104.1" y="88.5">Ra</text>
<text x="97.8" y="98.6">Rb</text>
<text x="104.1" y="108.8">Ra</text>
<text x="97.8" y="119">Rb</text>
</g>
<g font-size="2.1" fill="#cb4b16">
<text x="149.3" y="66.8">VIN1</text>
<text x="149.3" y="76.9">VIN2</text>
<text x="133.1" y="87.1">SW2</text>
<text x="149.3" y="87.1">VIN3</text>
<text x="133.1" y="97.3">FB2</text>
<text x="149.5" y="97.3">VCC</text>
<text x="133.1" y="107.4">SW3</text>
<text x="149.9" y="107.4">EN1</text>
<text x="149.9" y="112.5">EN3</text>
<text x="149.9" y="110">EN2</text>
<text x="133.1" y="117.6">FB3</text>
<text x="147.8" y="122.7">AGND</text>
<text x="147.8" y="125.2">AGND</text>
<text x="137.9" y="131.1" transform="rotate(-90 137.9 131.1)">GND1</text>
<text x="140.4" y="131.1" transform="rotate(-90 140.4 131.1)">GND2</text>
<text x="143" y="131.1" transform="rotate(-90 143 131.1)">GND3</text>
<text x="145.5" y="131.1" transform="rotate(-90 145.5 131.1)">PAD</text>
<text x="147.8" y="127.7">AGND</text>
<text x="147.8" y="130.3">AGND</text>
</g>
<text font-size="2.1" fill="#493f36" x="97.8" y="78.3">Rb</text>
<g font-size="2.1" fill="#0a0a0a">
<text x="264.5" y="89.7">3.3V</text>
<text x="264.5" y="110">1.8V</text>
<text x="263.7" y="153.2">0.9V Core</text>
<text x="263.9" y="167.2">ANALOG</text>
<text x="264.5" y="164.6">0.9V</text>
<text x="251.5" y="173.5">VSS</text>
</g>
<g font-size="2.1" fill="#840000">
<text x="312.5" y="250.1">Shenzhen Sipeed Technology Co, Ltd.</text>
<text x="312.5" y="247.1">Open-source hardware with MaixPy, A.I. at edge.</text>
<text x="312.8" y="255.8">File: MAIX_bit_pow.kicad_sch</text>
<text x="312.8" y="253.1">Sheet: /Sheet_Power/</text>
<text x="312.8" y="263.2">Size: B</text>
<text x="334.8" y="263.2">Date: 2022-06-04</text>
<text x="397.8" y="263.2">Rev: 2.1</text>
<text x="312.8" y="266">KiCad E.D.A. eeschema (6.0.8)</text>
<text x="397.8" y="266">Id: 2/2</text>
</g>
<g font-size="1.8" fill="#840000">
<text x="35" y="11.7">1</text>
<text x="85" y="11.7">2</text>
<text x="135" y="11.7">3</text>
<text x="185" y="11.7">4</text>
<text x="235" y="11.7">5</text>
<text x="285" y="11.7">6</text>
<text x="335" y="11.7">7</text>
<text x="385" y="11.7">8</text>
<text x="10.3" y="35.6">A</text>
<text x="420.1" y="35.6">A</text>
<text x="10.3" y="85.7">B</text>
<text x="420.1" y="85.7">B</text>
<text x="10.3" y="135.6">C</text>
<text x="420.1" y="135.6">C</text>
<text x="10.3" y="185.7">D</text>
<text x="420.1" y="185.7">D</text>
<text x="10.4" y="235.7">E</text>
<text x="420.2" y="235.7">E</text>
<text x="35" y="269.1">1</text>
<text x="85" y="269.1">2</text>
<text x="135" y="269.1">3</text>
<text x="185" y="269.1">4</text>
<text x="235" y="269.1">5</text>
<text x="285" y="269.1">6</text>
<text x="335" y="269.1">7</text>
<text x="385" y="269.1">8</text>
</g>
<g font-size="1.8" fill="#268bd2">
<text x="124.7" y="73">Vadj</text>
<text x="290.4" y="156.8">FB2</text>
<text x="290.4" y="167">FB3</text>
</g>
<g font-size="1.8" fill="#2aa198">
<text x="74.5" y="87">+3V3</text>
<text x="180.4" y="87">+5V</text>
<text x="74.5" y="107.3">+1V8</text>
<text x="177.9" y="102.2">GND</text>
</g>
<g font-size="1.7" fill="#268bd2">
<text x="98.8" y="73.9">150K-1%</text>
<text x="100" y="82.2">300K-1%</text>
<text x="100.1" y="94.3">680K-1%</text>
<text x="100.1" y="101.9">150K-1%</text>
<text x="100" y="113.9">300K-1%</text>
<text x="101.4" y="122.2">150K-1%</text>
<text x="99.1" y="160.7">C12</text>
<text x="106.7" y="160.7">C13</text>
<text x="114.3" y="160.7">C14</text>
<text x="121.9" y="160.7">C15</text>
<text x="129.6" y="160.7">C16</text>
<text x="137.2" y="160.7">C17</text>
<text x="144.8" y="160.7">C18</text>
<text x="152.4" y="160.7">C19</text>
<text x="160" y="160.7">C20</text>
<text x="167.7" y="160.7">C21</text>
<text x="99.1" y="163.2">10u</text>
<text x="106.7" y="163.2">10u</text>
<text x="114.5" y="163.2">100nf</text>
<text x="122.2" y="163.2">100nf</text>
<text x="129.8" y="163.2">100nf</text>
<text x="137.4" y="163.2">100nf</text>
<text x="145" y="163.2">100nf</text>
<text x="152.6" y="163.2">100nf</text>
<text x="160.3" y="163.2">100nf</text>
<text x="167.9" y="163.2">100nf</text>
<text x="99.1" y="183.5">C24</text>
<text x="106.7" y="183.5">C25</text>
<text x="121.9" y="183.5">C26</text>
<text x="129.6" y="183.5">C27</text>
<text x="137.2" y="183.5">C28</text>
<text x="152.4" y="183.5">C29</text>
<text x="160" y="183.5">C30</text>
<text x="167.7" y="183.5">C31</text>
<text x="182.9" y="183.5">C46</text>
<text x="190.5" y="183.5">C47</text>
<text x="99.1" y="186.1">10u</text>
<text x="106.7" y="186.1">10u</text>
<text x="122.2" y="186.1">100nf</text>
<text x="129.8" y="186.1">100nf</text>
<text x="137.4" y="186.1">100nf</text>
<text x="152.6" y="186.1">100nf</text>
<text x="160.3" y="186.1">100nf</text>
<text x="167.7" y="186.1">10uF</text>
<text x="183.1" y="186.1">100nf</text>
<text x="190.7" y="186.1">100nf</text>
<text x="99.1" y="206.4">C32</text>
<text x="99.1" y="208.9">10u</text>
<text x="106.7" y="206.4">C33</text>
<text x="106.7" y="208.9">10u</text>
<text x="121.9" y="206.4">C34</text>
<text x="122.2" y="208.9">100nf</text>
<text x="129.6" y="206.4">C49</text>
<text x="129.8" y="208.9">100nf</text>
<text x="137.2" y="206.4">C50</text>
<text x="137.4" y="208.9">100nf</text>
</g>
<g font-size="1.7" fill="#515593">
<text x="132.1" y="73.4">Vout = 0.6*(1 + Ra/Rb)</text>
<text x="132.1" y="93.7">Vout = 0.6*(1 + Ra/Rb)</text>
<text x="132.1" y="114.1">Vout = 0.6*(1 + Ra/Rb)</text>
</g>
<text font-size="1.4" fill="#0a0a0a" x="257.8" y="64.5">POWER</text>
<g font-size="1.4" fill="#268bd2">
<text x="116" y="68.3">2.2uH-DCR&lt;0.1R-1.5A</text>
<text x="116" y="88.6">2.2uH-DCR&lt;0.1R-1.5A</text>
<text x="116" y="108.9">2.2uH-DCR&lt;0.1R-1.5A</text>
<text x="277.1" y="163.5">C22</text>
<text x="277.3" y="167.3">100nf</text>
<text x="284.7" y="163.5">C23</text>
<text x="284.8" y="167.3">10uf</text>
<text x="290.3" y="163.5">CBW100505U601T</text>
<text x="285.2" y="173.7">CBW100505U601T</text>
</g>
<g font-size="1.1" fill="#268bd2">
<text x="94.3" y="62.6">+0V9</text>
<text x="171.8" y="62.6">+5V</text>
<text x="280.7" y="65.2">+3V3</text>
<text x="169" y="75.3">GND</text>
<text x="171.8" y="72.8">+5V</text>
<text x="199.4" y="75.3">+3V3</text>
<text x="288.3" y="72.8">VCOM</text>
<text x="290.8" y="75.3">+3V3</text>
<text x="94" y="82.9">+3V3</text>
<text x="94.1" y="80.4">GND</text>
<text x="171.8" y="82.9">+5V</text>
<text x="282" y="82.9">+3V3</text>
<text x="169" y="85.5">GND</text>
<text x="214.1" y="87.1">VCOM</text>
<text x="169" y="95.6">GND</text>
<text x="171.8" y="93.1">+5V</text>
<text x="280.7" y="93.1">+1V8</text>
<text x="94.1" y="100.7">GND</text>
<text x="199.4" y="98.2">+1V8</text>
<text x="94" y="103.3">+1V8</text>
<text x="159.1" y="103.3">+5V</text>
<text x="169" y="105.8">GND</text>
<text x="281" y="113.4">+0V9</text>
<text x="290.9" y="116">GND</text>
<text x="94.1" y="121">GND</text>
<text x="158.6" y="133.9">GNDA</text>
<text x="143.6" y="141.4">GND</text>
<text x="95.3" y="151.5">+3V3</text>
<text x="301.3" y="156.6">+0V9</text>
<text x="95.3" y="169.3">GND</text>
<text x="95.6" y="174.4">+0V9</text>
<text x="240.1" y="174.4">GND</text>
<text x="303.6" y="174.4">GND</text>
<text x="95.3" y="192.2">GND</text>
<text x="95.6" y="197.2">1V8</text>
<text x="95.3" y="215">GND</text>
</g>
</svg>
